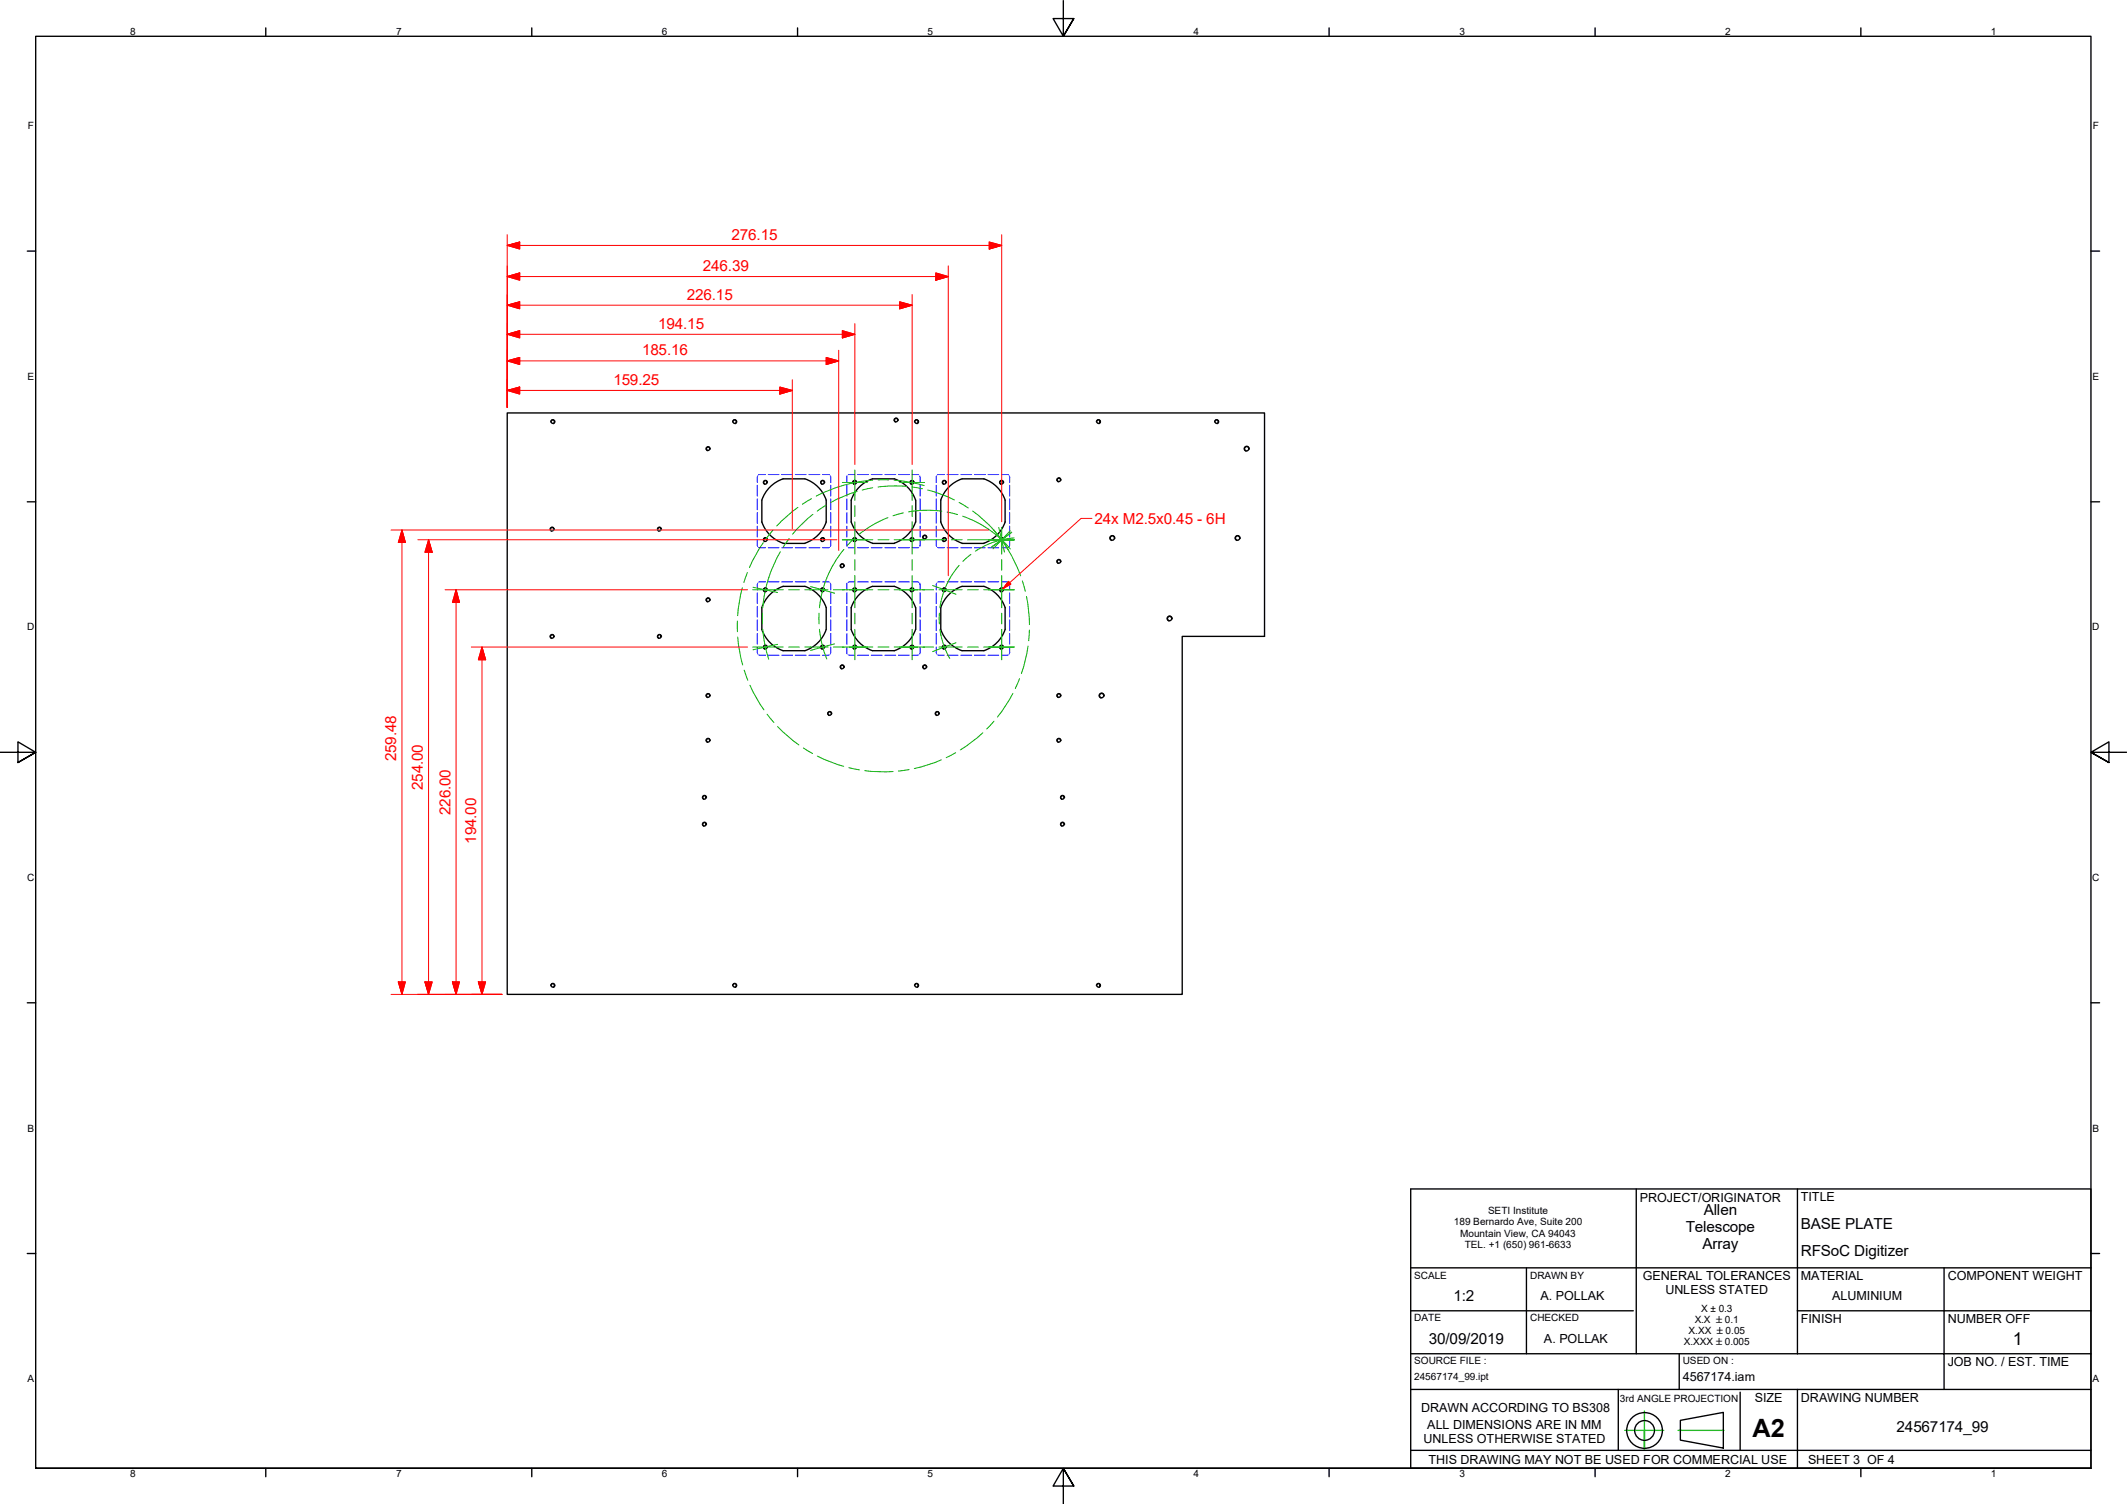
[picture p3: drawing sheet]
<svg xmlns="http://www.w3.org/2000/svg" width="594mm" height="420mm" viewBox="0 0 594 420" stroke-linecap="round" stroke-linejoin="round" font-family="sans-serif">
<!-- layer: Visible Edges(Design Office) -->
<g fill="none" stroke="#000" stroke-width=".38">
<path d="M141.7 115.4h211.5v62.4h-23v100h-188.5zM218.7 133.8h6.1M218.7 133.8a9.5 9.5 0 0 0-5.9 5.9v6.1M224.8 133.8a9.5 9.5 0 0 1 6 5.9v6.1M249.8 133.8a9.5 9.5 0 0 1 5.9 5.9M249.8 133.8h-6.1a9.5 9.5 0 0 0-6 5.9v6.1M255.8 139.7v6.1M268.7 133.8a9.5 9.5 0 0 0-5.9 5.9v6.1M268.7 133.8h6.1M274.8 133.8a9.5 9.5 0 0 1 5.9 5.9M280.7 139.7v6.1M212.8 145.8a9.5 9.5 0 0 0 5.9 6"/>
<path d="M218.7 151.8h6.1M230.8 145.8a9.5 9.5 0 0 1-6 6M237.7 145.8a9.5 9.5 0 0 0 6 6M243.7 151.8h6.1M255.7 145.8a9.5 9.5 0 0 1-5.9 6M262.8 145.8a9.5 9.5 0 0 0 5.9 6M268.7 151.8h6.1M280.7 145.8a9.5 9.5 0 0 1-5.9 6M218.7 163.8h6.1M218.7 163.8a9.4 9.4 0 0 0-5.9 6v6a9.5 9.5 0 0 0 5.9 6M224.8 163.8a9.4 9.4 0 0 1 6 6v6a9.5 9.5 0 0 1-6 6M249.8 163.8a9.5 9.5 0 0 1 5.9 6"/>
<path d="M249.8 163.8h-6.1a9.5 9.5 0 0 0-6 6v6a9.4 9.4 0 0 0 6 6h6.1M255.7 175.8a9.5 9.5 0 0 1-5.9 6M255.8 169.8v6M268.7 163.8a9.5 9.5 0 0 0-5.9 6v6a9.4 9.4 0 0 0 5.9 6M268.7 163.8h6.1M274.8 163.8a9.5 9.5 0 0 1 5.9 6M280.7 169.8v6M280.7 175.8a9.5 9.5 0 0 1-5.9 6M218.7 181.8h6.1M268.7 181.8h6.1"/>
<circle cx="154.4" cy="117.8" r=".48"/>
<circle cx="205.2" cy="117.8" r=".48"/>
<circle cx="250.3" cy="117.4" r=".48"/>
<circle cx="256" cy="117.8" r=".48"/>
<circle cx="306.8" cy="117.8" r=".48"/>
<circle cx="339.8" cy="117.8" r=".48"/>
<circle cx="197.8" cy="125.4" r=".48"/>
<circle cx="213.8" cy="134.8" r=".48"/>
<circle cx="229.8" cy="134.8" r=".48"/>
<circle cx="238.7" cy="134.8" r=".48"/>
<circle cx="254.7" cy="134.8" r=".48"/>
<circle cx="263.7" cy="134.8" r=".48"/>
<circle cx="279.7" cy="134.8" r=".48"/>
<circle cx="295.8" cy="134.1" r=".48"/>
<circle cx="348.2" cy="125.4" r=".6"/>
<circle cx="154.2" cy="147.8" r=".48"/>
<circle cx="184.2" cy="147.8" r=".48"/>
<circle cx="213.8" cy="150.8" r=".48"/>
<circle cx="229.8" cy="150.8" r=".48"/>
<circle cx="235.2" cy="158.1" r=".48"/>
<circle cx="238.7" cy="150.8" r=".48"/>
<circle cx="254.7" cy="150.8" r=".48"/>
<circle cx="258.3" cy="150.1" r=".48"/>
<circle cx="263.7" cy="150.8" r=".48"/>
<circle cx="279.7" cy="150.8" r=".48"/>
<circle cx="295.8" cy="156.9" r=".48"/>
<circle cx="310.7" cy="150.3" r=".6"/>
<circle cx="345.7" cy="150.3" r=".6"/>
<circle cx="154.2" cy="177.8" r=".48"/>
<circle cx="184.2" cy="177.8" r=".48"/>
<circle cx="197.8" cy="167.6" r=".48"/>
<circle cx="213.8" cy="164.8" r=".48"/>
<circle cx="229.8" cy="164.8" r=".48"/>
<circle cx="238.7" cy="164.8" r=".48"/>
<circle cx="254.7" cy="164.8" r=".48"/>
<circle cx="263.7" cy="164.8" r=".48"/>
<circle cx="279.7" cy="164.8" r=".48"/>
<circle cx="326.7" cy="172.8" r=".6"/>
<circle cx="197.8" cy="194.3" r=".48"/>
<circle cx="213.8" cy="180.8" r=".48"/>
<circle cx="229.8" cy="180.8" r=".48"/>
<circle cx="231.7" cy="199.3" r=".48"/>
<circle cx="235.2" cy="186.3" r=".48"/>
<circle cx="238.7" cy="180.8" r=".48"/>
<circle cx="254.7" cy="180.8" r=".48"/>
<circle cx="258.3" cy="186.3" r=".48"/>
<circle cx="261.8" cy="199.3" r=".48"/>
<circle cx="263.7" cy="180.8" r=".48"/>
<circle cx="279.7" cy="180.8" r=".48"/>
<circle cx="295.8" cy="194.3" r=".48"/>
<circle cx="307.7" cy="194.3" r=".6"/>
<circle cx="197.8" cy="206.8" r=".48"/>
<circle cx="295.8" cy="206.8" r=".48"/>
<circle cx="196.8" cy="222.8" r=".48"/>
<circle cx="196.8" cy="230.3" r=".48"/>
<circle cx="296.8" cy="230.3" r=".48"/>
<circle cx="296.8" cy="222.8" r=".48"/>
<circle cx="154.4" cy="275.3" r=".48"/>
<circle cx="205.2" cy="275.3" r=".48"/>
<circle cx="256" cy="275.3" r=".48"/>
<circle cx="306.8" cy="275.3" r=".48"/>
</g>
<!-- layer: Threads(Design Office) -->
<g fill="none" stroke="#000" stroke-width=".28">
<path d="M153.8 117.9a.6 .6 0 0 1 .5-.7 .6 .6 0 0 1 .7 .5 .6 .6 0 0 1-.5 .7M204.6 117.9a.6 .6 0 0 1 .5-.7 .6 .6 0 0 1 .7 .5 .6 .6 0 0 1-.5 .7M250.9 117.5a.6 .6 0 0 0-.5-.7 .6 .6 0 0 0-.7 .5 .6 .6 0 0 0 .5 .7M255.4 117.9a.6 .6 0 0 1 .5-.7 .6 .6 0 0 1 .7 .5 .6 .6 0 0 1-.5 .7M306.2 117.9a.6 .6 0 0 1 .5-.7 .6 .6 0 0 1 .7 .5 .6 .6 0 0 1-.5 .7M339.2 117.9a.6 .6 0 0 1 .5-.7 .6 .6 0 0 1 .7 .5 .6 .6 0 0 1-.5 .7M198.4 125.5a.6 .6 0 0 0-.5-.7 .6 .6 0 0 0-.7 .5 .6 .6 0 0 0 .5 .7M214.4 134.9a.6 .6 0 0 0-.5-.7 .6 .6 0 0 0-.7 .5 .6 .6 0 0 0 .5 .7M230.4 134.9a.6 .6 0 0 0-.5-.7 .6 .6 0 0 0-.7 .5 .6 .6 0 0 0 .5 .7M239.3 134.9a.6 .6 0 0 0-.5-.7 .6 .6 0 0 0-.7 .5 .6 .6 0 0 0 .5 .7M255.3 134.9a.6 .6 0 0 0-.5-.7 .6 .6 0 0 0-.7 .5 .6 .6 0 0 0 .5 .7M264.3 134.9a.6 .6 0 0 0-.4-.7 .6 .6 0 0 0-.7 .5 .6 .6 0 0 0 .4 .7"/>
<path d="M280.3 134.9a.6 .6 0 0 0-.4-.7 .6 .6 0 0 0-.7 .5 .6 .6 0 0 0 .4 .7M296.3 134.2a.6 .6 0 0 0-.4-.7 .6 .6 0 0 0-.7 .5 .6 .6 0 0 0 .4 .7M348.9 125.5a.73 .73 0 0 0-.6-.9 .73 .73 0 0 0-.8 .6 .73 .73 0 0 0 .6 .9M154.8 147.9a.6 .6 0 0 0-.5-.7 .6 .6 0 0 0-.7 .5 .6 .6 0 0 0 .5 .7M184.8 147.9a.6 .6 0 0 0-.5-.7 .6 .6 0 0 0-.7 .5 .6 .6 0 0 0 .5 .7M214.4 150.9a.6 .6 0 0 0-.5-.7 .6 .6 0 0 0-.7 .5 .6 .6 0 0 0 .5 .7M230.4 150.9a.6 .6 0 0 0-.5-.7 .6 .6 0 0 0-.7 .5 .6 .6 0 0 0 .5 .7M235.8 158.2a.6 .6 0 0 0-.5-.7 .6 .6 0 0 0-.7 .5 .6 .6 0 0 0 .5 .7M239.3 150.9a.6 .6 0 0 0-.5-.7 .6 .6 0 0 0-.7 .5 .6 .6 0 0 0 .5 .7M255.3 150.9a.6 .6 0 0 0-.5-.7 .6 .6 0 0 0-.7 .5 .6 .6 0 0 0 .5 .7M258.9 150.2a.6 .6 0 0 0-.5-.7 .6 .6 0 0 0-.7 .5 .6 .6 0 0 0 .5 .7M264.3 150.9a.6 .6 0 0 0-.4-.7 .6 .6 0 0 0-.7 .5 .6 .6 0 0 0 .4 .7"/>
<path d="M280.3 150.9a.6 .6 0 0 0-.4-.7 .6 .6 0 0 0-.7 .5 .6 .6 0 0 0 .4 .7M296.3 157a.6 .6 0 0 0-.4-.7 .6 .6 0 0 0-.7 .5 .6 .6 0 0 0 .4 .6M311.4 150.4a.73 .73 0 0 0-.6-.8 .73 .73 0 0 0-.8 .6 .73 .73 0 0 0 .5 .8M346.4 150.4a.73 .73 0 0 0-.6-.8 .73 .73 0 0 0-.9 .6 .73 .73 0 0 0 .6 .8M154.8 177.9a.6 .6 0 0 0-.5-.7 .6 .6 0 0 0-.7 .5 .6 .6 0 0 0 .5 .7M184.8 177.9a.6 .6 0 0 0-.5-.7 .6 .6 0 0 0-.7 .5 .6 .6 0 0 0 .5 .7M198.4 167.7a.6 .6 0 0 0-.5-.7 .6 .6 0 0 0-.7 .5 .6 .6 0 0 0 .5 .7M214.4 164.9a.6 .6 0 0 0-.5-.7 .6 .6 0 0 0-.7 .5 .6 .6 0 0 0 .5 .7M230.4 164.9a.6 .6 0 0 0-.5-.7 .6 .6 0 0 0-.7 .5 .6 .6 0 0 0 .5 .7M239.3 164.9a.6 .6 0 0 0-.5-.7 .6 .6 0 0 0-.7 .5 .6 .6 0 0 0 .5 .7M255.3 164.9a.6 .6 0 0 0-.5-.7 .6 .6 0 0 0-.7 .5 .6 .6 0 0 0 .5 .7M264.3 164.9a.6 .6 0 0 0-.4-.7 .6 .6 0 0 0-.7 .5 .6 .6 0 0 0 .4 .7"/>
<path d="M280.3 164.9a.6 .6 0 0 0-.4-.7 .6 .6 0 0 0-.7 .5 .6 .6 0 0 0 .4 .7M327.4 172.9a.73 .73 0 0 0-.6-.8 .73 .73 0 0 0-.8 .6 .73 .73 0 0 0 .5 .8M198.4 194.4a.6 .6 0 0 0-.5-.7 .6 .6 0 0 0-.7 .5 .6 .6 0 0 0 .5 .7M214.4 180.9a.6 .6 0 0 0-.5-.7 .6 .6 0 0 0-.7 .5 .6 .6 0 0 0 .5 .7M230.4 180.9a.6 .6 0 0 0-.5-.7 .6 .6 0 0 0-.7 .5 .6 .6 0 0 0 .5 .7M232.3 199.4a.6 .6 0 0 0-.5-.7 .6 .6 0 0 0-.7 .5 .6 .6 0 0 0 .5 .7M235.8 186.4a.6 .6 0 0 0-.5-.7 .6 .6 0 0 0-.7 .5 .6 .6 0 0 0 .5 .7M239.3 180.9a.6 .6 0 0 0-.5-.7 .6 .6 0 0 0-.7 .5 .6 .6 0 0 0 .5 .7M255.3 180.9a.6 .6 0 0 0-.5-.7 .6 .6 0 0 0-.7 .5 .6 .6 0 0 0 .5 .7M258.9 186.4a.6 .6 0 0 0-.5-.7 .6 .6 0 0 0-.7 .5 .6 .6 0 0 0 .5 .7M262.4 199.4a.6 .6 0 0 0-.5-.7 .6 .6 0 0 0-.7 .5 .6 .6 0 0 0 .5 .7M264.3 180.9a.6 .6 0 0 0-.4-.7 .6 .6 0 0 0-.7 .5 .6 .6 0 0 0 .4 .7"/>
<path d="M280.3 180.9a.6 .6 0 0 0-.4-.7 .6 .6 0 0 0-.7 .5 .6 .6 0 0 0 .4 .7M296.3 194.4a.6 .6 0 0 0-.4-.7 .6 .6 0 0 0-.7 .5 .6 .6 0 0 0 .4 .7M308.4 194.4a.73 .73 0 0 0-.6-.8 .73 .73 0 0 0-.8 .6 .73 .73 0 0 0 .6 .8M198.4 206.9a.6 .6 0 0 0-.5-.7 .6 .6 0 0 0-.7 .5 .6 .6 0 0 0 .5 .7M296.3 206.9a.6 .6 0 0 0-.4-.7 .6 .6 0 0 0-.7 .5 .6 .6 0 0 0 .4 .7M197.3 222.9a.6 .6 0 0 0-.4-.7 .6 .6 0 0 0-.7 .5 .6 .6 0 0 0 .4 .7M197.3 230.4a.6 .6 0 0 0-.4-.7 .6 .6 0 0 0-.7 .5 .6 .6 0 0 0 .4 .7M297.4 230.4a.6 .6 0 0 0-.5-.7 .6 .6 0 0 0-.7 .5 .6 .6 0 0 0 .5 .7M297.4 222.9a.6 .6 0 0 0-.5-.7 .6 .6 0 0 0-.7 .5 .6 .6 0 0 0 .5 .7M153.8 275.4a.6 .6 0 0 1 .5-.7 .6 .6 0 0 1 .7 .5 .6 .6 0 0 1-.5 .7M204.6 275.4a.6 .6 0 0 1 .5-.7 .6 .6 0 0 1 .7 .5 .6 .6 0 0 1-.5 .7M255.4 275.4a.6 .6 0 0 1 .5-.7 .6 .6 0 0 1 .7 .5 .6 .6 0 0 1-.5 .7"/>
<path d="M306.2 275.4a.6 .6 0 0 1 .5-.7 .6 .6 0 0 1 .7 .5 .6 .6 0 0 1-.5 .7"/>
</g>
<!-- layer: Hidden Edges(Design Office) -->
<g fill="none" stroke="#00f" stroke-width=".28">
<path d="M211.5 135.6v3M211.5 139.4v3M211.6 132.9l-.1 1.9M213.8 132.6h-1.9M214.6 132.6h3M218.3 132.6h3.1M222.1 132.6h3.1M225.9 132.6h3.1M229.7 132.6h1.9M231.9 132.9l.1 1.9M232 135.6v3M232 139.4v3"/>
<path d="M236.5 135.6v3M236.5 139.4v3M236.6 132.9l-.1 1.9M238.8 132.6h-1.9M239.5 132.6h3.1M243.3 132.6h3.1M247.1 132.6h3.1M251 132.6h3M254.8 132.6h1.8M256.9 132.9l.1 1.9M257 135.6v3M257 139.4v3"/>
<path d="M261.5 135.6v3M261.5 139.4v3M261.6 132.9l-.1 1.9M263.8 132.6h-1.9M264.5 132.6h3.1M268.4 132.6h3M272.2 132.6h3M276 132.6h3M279.7 132.6h1.9M281.9 132.9l.1 1.9M282 135.6v3M282 139.4v3"/>
<path d="M211.5 150.8l.1 1.8M211.5 143.2v3M211.5 147v3M211.9 153h1.9M214.6 153h3M218.3 153h3.1M222.1 153h3.1M225.9 153h3.1M231.6 153h-1.9M232 150.8l-.1 1.8M232 143.2v3M232 147v3"/>
<path d="M236.5 150.8l.1 1.8M236.5 143.2v3M236.5 147v3M236.9 153h1.9M239.5 153h3.1M243.3 153h3.1M247.1 153h3.1M251 153h3M256.6 153h-1.8M257 150.8l-.1 1.8M257 143.2v3M257 147v3"/>
<path d="M261.5 150.8l.1 1.8M261.5 143.2v3M261.5 147v3M261.9 153h1.9M264.5 153h3.1M268.4 153h3M272.2 153h3M276 153h3M281.6 153h-1.9M282 150.8l-.1 1.8M282 143.2v3M282 147v3"/>
<path d="M211.5 165.6v3M211.5 169.4v3M211.5 173.1v3.1M211.5 177v3M211.6 162.9l-.1 1.9M213.8 162.5l-1.9 .2M214.6 162.5h3M218.3 162.5h3.1M222.1 162.5h3.1M225.9 162.5h3.1M229.7 162.5l1.9 .2M231.9 162.9l.1 1.9"/>
<path d="M232 165.6v3M232 169.4v3M232 173.1v3.1M232 177v3M236.5 165.6v3M236.5 169.4v3M236.5 173.1v3.1M236.5 177v3M236.6 162.9l-.1 1.9M238.8 162.5l-1.9 .2M239.5 162.5h3.1M243.3 162.5h3.1"/>
<path d="M247.1 162.5h3.1M251 162.5h3M254.8 162.5l1.8 .2M256.9 162.9l.1 1.9M257 165.6v3M257 169.4v3M257 173.1v3.1M257 177v3M261.5 165.6v3M261.5 169.4v3M261.5 173.1v3.1M261.5 177v3"/>
<path d="M261.6 162.9l-.1 1.9M263.8 162.5l-1.9 .2M264.5 162.5h3.1M268.4 162.5h3M272.2 162.5h3M276 162.5h3M279.7 162.5l1.9 .2M281.9 162.9l.1 1.9M282 165.6v3M282 169.4v3M282 173.1v3.1M282 177v3"/>
<path d="M211.5 180.8l.1 1.9M211.9 182.9l1.9 .1M214.6 183h3M218.3 183h3.1M222.1 183h3.1M225.9 183h3.1M231.6 182.9l-1.9 .1M232 180.8l-.1 1.9M236.5 180.8l.1 1.9M236.9 182.9l1.9 .1M239.5 183h3.1M243.3 183h3.1"/>
<path d="M247.1 183h3.1M251 183h3M256.6 182.9l-1.8 .1M257 180.8l-.1 1.9M261.5 180.8l.1 1.9M261.9 182.9l1.9 .1M264.5 183h3.1M268.4 183h3M272.2 183h3M276 183h3M281.6 182.9l-1.9 .1M282 180.8l-.1 1.9"/>
</g>
<!-- layer: Sketch Geometry(Design Office) -->
<g fill="none" stroke="#000" stroke-width=".38">
<path d="M74.2 7.8v2.3M148.5 7.8v2.3M222.8 7.8v2.3M297 .2v9.9l-2.9-4.9h5.8l-2.9 4.9 2.9-4.9M371.2 7.8v2.3M445.5 7.8v2.3M519.7 7.8v2.3M7.6 70.1h2.4M584 70.1h2.4M7.6 140.2h2.4M584 140.2h2.4M0 210.2h10l-5-3v5.8l5-2.8-5 2.8"/>
<path d="M594 210.2h-10l5-3v5.8l-5-2.8 5 2.8M7.6 280.1h2.4M584 280.1h2.4M394 332.1h190v78.1h-190zM457 332.1v46.1M502 332.1v46.1M7.6 350.2h2.4M394 354.2h190M426.3 354.2v24M543 354.2v24h41M584 350.2h2.4M394 366.2h62.2"/>
<path d="M394 378.2h108M469 378.2v10M502 366.2h82M502 378.2h41v10M394 388.2h190M452 388.2v17M459.3 399.6v5.3M469.3 396.8l12-2.2v9.9l-12-2.2zM486 388.9v16.3M502 388.2v22M10 410.2v-400.1h574v400.1h-574h574M74.2 410.2v2.3"/>
<path d="M148.5 410.2v2.3M222.8 410.2v2.3M299.9 415.1l-2.9-4.9 2.9 4.9h-5.8l2.9-4.9v10M371.2 410.2v2.3M394 405.2h190M445.5 410.2v2.3M519.7 410.2v2.3"/>
<circle cx="459.3" cy="399.6" r="5"/>
<circle cx="459.3" cy="399.6" r="2.76"/>
</g>
<path d="M453.8 399.6h10.9M459.3 394.2v10.7M468.7 399.6h12.8" fill="none" stroke="#0f0" stroke-width=".38"/>
<!-- layer: Center Mark(Design Office) -->
<g fill="none" stroke="#00b000" stroke-width=".28">
<path d="M235.3 134.8h7M251.3 134.8h7M235.3 150.8h7M251.3 150.8h7M276.2 150.8h7.1M276.2 150.8h7.1zM276.9 152.8l5.7-4.1-5.7 4.2M279 147.4l1.5 6.8M282.2 148.3l-4.8 5M210.3 164.1l6.9 1.4M226.4 163.9l6.7 1.8M233.1 179.9l-6.7 1.8"/>
<path d="M235.3 164.8h7M251.3 164.8h7M260.5 163.6l6.5 2.4M267 179.6l-6.5 2.4M276.2 164.8h7.1M217.2 180l-6.9 1.5M235.3 180.8h7M251.3 180.8h7M276.2 180.8h7.1"/>
</g>
<!-- layer: Centerline(Design Office) -->
<g fill="none" stroke="#00b000" stroke-width=".28">
<path d="M226.7 139.3l-2.6 1.6M238.8 131.3v8.5M239.4 137.3l-3.4 1.2-4 1.9M243.7 134.1a40.8 40.8 0 0 0-15.7 4.5M243.8 136.3l-3 .6M245.2 134.1h3M249.7 134.1a40.8 40.8 0 0 1 8.4 1.6M253.2 135.9l-3.5-.2-4.5 .3M254.7 136l2.9 .5M254.8 131.3v8.5M259.1 136.9l4.2 1.3 3.2 1.5M208.8 159.9l-1 2.8"/>
<path d="M213.2 151.6l-2.3 3.8-1.6 3.1M215.9 148.1l-1.8 2.3M217.9 154.2a37.1 37.1 0 0 0-4.9 15.6M220.4 150.4l-1.7 2.5M222.9 141.7l-3.4 2.8-2.6 2.5M227.1 143.7l-2.7 2.3-3 3.2M230.7 141.1l-2.4 1.7M235.3 150.8h8.5M235.7 153.5a30.3 30.3 0 0 0-6.8 16.3M238.8 141.3v3M238.8 145.8v9M238.8 156.3v3"/>
<path d="M238.8 150.3l-2.1 2.1M245.2 150.8h3.1M248 144.6a30.3 30.3 0 0 0-8.1 4.7M249.7 150.8h14.6M252.3 143.3l-2.9 .8M254.8 141.3v3M254.8 145.8v9M254.8 156.3v3M263.1 142.8a30.3 30.3 0 0 0-9.3 .2M264.5 143l2.9 .7M265.7 150.8h3M267.9 140.4l2.5 1.5"/>
<path d="M267.9 157.9a22.6 22.6 0 0 0-5.4 11.9M268.9 144.2a30.3 30.3 0 0 1 10.9 6.6M270.3 150.8h13M271.2 154.9l-2.3 1.9M271.7 142.8l3.4 2.8 2.5 2.5M277.5 148.1a40.8 40.8 0 0 1 7.6 12.8M277.6 148.1l2.2 2.7M279.8 150.8l-4 1.3-3.4 1.9M279.8 150.8l2.4 2.6M279.8 147.3v7.5M279.8 156.3v3M279.8 150.8l1.9 2.9"/>
<path d="M283.2 150.3l-3.4 .5M206 173.5v3M206.1 178l.5 4.3 .8 3.5M207.3 164.2l-.9 4.3-.4 3.5M210.2 164.8h8.6M212.9 171.3v3M213 175.8a37.1 37.1 0 0 0 1.7 8.4M220.3 164.8h3M224.8 164.8h6.5M228.8 171.3v3M228.9 175.8a30.3 30.3 0 0 0 2 8.3M232.8 164.8h3"/>
<path d="M237.2 164.8h6.6M238.8 160.8v9M238.8 171.3v3M238.8 175.8v8.5M245.2 164.8h3.1M249.7 164.8h6.6M254.8 160.8v9M254.8 171.3v3M254.8 175.8v8.5M257.7 164.8h3M262.3 164.8h6.4M262.4 171.3v3"/>
<path d="M262.5 175.8a22.6 22.6 0 0 0 2.8 8.2M270.3 164.8h2.9M274.8 164.8h8.5M279.8 160.8v9M279.8 171.3v3M279.8 175.8v8.5M285.6 162.3l.8 2.9M286.7 166.6l.6 3.5 .2 4.4M287.5 176l-.2 3M207.9 187.2l1 2.8M209.5 191.4l2 3.9 1.9 3M210.2 180.8h8.6"/>
<path d="M214.2 199.5l1.9 2.3M220.3 180.8h3M224.8 180.8h6.5M232.8 180.8h3M237.2 180.8h6.6M245.2 180.8h3.1M249.7 180.8h6.6M257.7 180.8h3M262.3 180.8h6.4M270.3 180.8h2.9M274.8 180.8h8.5M282.9 193.7l-1.8 3-2.5 3.6"/>
<path d="M284.8 189.6l-1.2 2.7M287.1 180.5l-.6 3.5-1.2 4.2M217.2 202.9l3.2 3.1 2.7 2.1M224.4 209l2.6 1.5M228.3 211.2l4 1.8 3.3 1.1M237.1 214.5l2.9 .6M241.5 215.3l4.4 .3 3.5-.1M253.9 215l-3 .4M262.9 212.3l-3.3 1.2-4.2 1.2M266.9 210.3l-2.6 1.4M274.5 204.7l-2.7 2.3-3.6 2.5M277.6 201.5l-2 2.2"/>
</g>
<!-- layer: Dimensions(Design Office) -->
<g fill="none" stroke="#f00" stroke-width=".28">
<path d="M141.7 77.3l3.5-1.1v2.1zM141.7 68.6l3.5-1v2zM141.7 65.6v48.2M141.7 77.3h123.2M141.7 68.6h138.1M261.4 76.2l3.5 1.1-3.5 1zM264.9 74.3v76.4M276.3 67.6l3.5 1-3.5 1zM279.8 65.6v80.2M141.7 93.4l3.5-1v2zM141.7 85.3l3.5-1v2zM141.7 93.4h97.1"/>
<path d="M141.7 85.3h113.1M230.8 99.9l3.5 .9-3.5 1zM234.3 97.8v56M235.3 92.4l3.5 1-3.5 1zM238.8 90.4v39.4M251.3 84.3l3.5 1-3.5 1zM254.8 82.3v47.5M141.7 109.1l3.5-1v2zM141.7 100.8l3.5-.9v1.9zM141.7 109.1h79.6M141.7 100.8h92.6M217.8 108.1l3.5 1-3.5 1z"/>
<path d="M221.3 106.1v41.6M109.2 148.1h129.4M112.3 148.1l.9 3.5h-1.9zM112.3 148.1v129.7M116.7 150.8h117M119.7 150.8l1 3.5h-2zM119.7 150.8v127M238.9 148.1h15.7M254.9 148.1h21.2M264.9 150.9v9.9M124.3 164.8h84.5M127.4 164.8l.9 3.5h-1.9z"/>
<path d="M127.4 164.8v113M131.6 180.8h77.2M134.6 180.8l1 3.5h-2zM134.6 180.8v97M109.2 277.8h31M111.3 274.3h1.9l-.9 3.5zM118.7 274.3h2l-1 3.5zM126.4 274.3h1.9l-.9 3.5zM133.6 274.3h2l-1 3.5z"/>
</g>
<g fill="#f00" stroke="#f00" stroke-width=".28">
<path d="M141.7 109.1l3.5-1z"/>
<path d="M141.7 109.1l3.5-1v2z"/>
<path d="M217.8 110.1l3.5-1z"/>
<path d="M217.8 108.1l3.5 1-3.5 1z"/>
<path d="M141.7 100.8l3.5-.9z"/>
<path d="M141.7 100.8l3.5-.9v1.9z"/>
<path d="M230.8 101.8l3.5-1z"/>
<path d="M230.8 99.9l3.5 .9-3.5 1z"/>
<path d="M141.7 93.4l3.5-1z"/>
<path d="M141.7 93.4l3.5-1v2z"/>
<path d="M235.3 94.4l3.5-1z"/>
<path d="M235.3 92.4l3.5 1-3.5 1z"/>
<path d="M141.7 85.3l3.5-1z"/>
<path d="M141.7 85.3l3.5-1v2z"/>
<path d="M251.3 86.3l3.5-1z"/>
<path d="M251.3 84.3l3.5 1-3.5 1z"/>
<path d="M141.7 77.3l3.5-1.1z"/>
<path d="M141.7 77.3l3.5-1.1v2.1z"/>
<path d="M261.4 78.3l3.5-1z"/>
<path d="M261.4 76.2l3.5 1.1-3.5 1z"/>
<path d="M141.7 68.6l3.5-1z"/>
<path d="M141.7 68.6l3.5-1v2z"/>
<path d="M276.3 69.6l3.5-1z"/>
<path d="M276.3 67.6l3.5 1-3.5 1z"/>
<path d="M134.6 180.8l1 3.5z"/>
<path d="M134.6 180.8l1 3.5h-2z"/>
<path d="M133.6 274.3l1 3.5z"/>
<path d="M133.6 274.3h2l-1 3.5z"/>
<path d="M126.4 274.3l1 3.5z"/>
<path d="M126.4 274.3h1.9l-.9 3.5z"/>
<path d="M127.4 164.8l.9 3.5z"/>
<path d="M127.4 164.8l.9 3.5h-1.9z"/>
<path d="M118.7 274.3l1 3.5z"/>
<path d="M118.7 274.3h2l-1 3.5z"/>
<path d="M119.7 150.8l1 3.5z"/>
<path d="M119.7 150.8l1 3.5h-2z"/>
<path d="M111.3 274.3l1 3.5z"/>
<path d="M111.3 274.3h1.9l-.9 3.5z"/>
<path d="M112.3 148.1l.9 3.5z"/>
<path d="M112.3 148.1l.9 3.5h-1.9z"/>
</g>
<!-- layer: Symbols(Design Office) -->
<path d="M305 144.8h-3.1l-21.7 19.6M281.7 162.4l.6 .8-2.1 1.2z" fill="none" stroke="#f00" stroke-width=".28"/>
<g fill="#f00" stroke="#f00" stroke-width=".28">
<path d="M281.7 162.4l-1.5 2z"/>
<path d="M281.7 162.4l.6 .8-2.1 1.2z"/>
</g>
<text font-size="7" fill="#020000" x="489.5" y="401.4">A2</text>
<text font-size="5" fill="#020000" x="562.2" y="375.6">1</text>
<g font-size="4.3" fill="#f00">
<text x="204.3" y="67">276.15</text>
<text x="196.3" y="75.7">246.39</text>
<text x="191.8" y="83.7">226.15</text>
<text x="183.8" y="91.8">194.15</text>
<text x="179.3" y="99.3">185.16</text>
<text x="171.3" y="107.5">159.25</text>
<text x="305.7" y="146.3">24x M2.5x0.45 - 6H</text>
<text x="110.7" y="212.7" transform="rotate(-90 110.7 212.7)">259.48</text>
<text x="118.1" y="220.7" transform="rotate(-90 118.1 220.7)">254.00</text>
<text x="125.8" y="227.7" transform="rotate(-90 125.8 227.7)">226.00</text>
<text x="133" y="235.7" transform="rotate(-90 133 235.7)">194.00</text>
</g>
<g font-size="4.3">
<text x="475.9" y="339.5">Allen</text>
<text x="470.9" y="344.2">Telescope</text>
<text x="503" y="343.2">BASE PLATE</text>
<text x="475.5" y="348.9">Array</text>
<text x="503" y="351">RFSoC Digitizer</text>
<text x="406" y="363.4">1:2</text>
<text x="399" y="375.4">30/09/2019</text>
<text x="529.7" y="400">24567174_99</text>
</g>
<g font-size="3.5">
<text x="458" y="335.7">PROJECT/ORIGINATOR</text>
<text x="503" y="335.6">TITLE</text>
<text x="458.9" y="357.7">GENERAL TOLERANCES</text>
<text x="503" y="357.7">MATERIAL</text>
<text x="544" y="357.7">COMPONENT WEIGHT</text>
<text x="430.3" y="363.1">A. POLLAK</text>
<text x="465.1" y="361.6">UNLESS STATED</text>
<text x="511.7" y="363.1">ALUMINIUM</text>
<text x="503" y="369.7">FINISH</text>
<text x="431.2" y="375.1">A. POLLAK</text>
<text x="396.9" y="394.4">DRAWN ACCORDING TO BS308</text>
<text x="490.1" y="391.7">SIZE</text>
<text x="503" y="391.7">DRAWING NUMBER</text>
<text x="398.7" y="399.1">ALL DIMENSIONS ARE IN MM</text>
<text x="397.6" y="403">UNLESS OTHERWISE STATED</text>
<text x="399" y="408.9">THIS DRAWING MAY NOT BE USED FOR COMMERCIAL USE</text>
</g>
<g font-size="3.5" fill="#020000">
<text x="544" y="369.7">NUMBER OFF</text>
<text x="544" y="381.7">JOB NO. / EST. TIME</text>
<text x="470" y="385.7">4567174.iam</text>
<text x="505" y="408.9">SHEET 3 OF 4</text>
</g>
<g font-size="2.8">
<text x="36.3" y="9.8">8</text>
<text x="110.6" y="9.8">7</text>
<text x="184.8" y="9.8">6</text>
<text x="259.1" y="9.8">5</text>
<text x="333.4" y="9.8">4</text>
<text x="407.6" y="9.8">3</text>
<text x="481.8" y="9.8">2</text>
<text x="556.1" y="9.8">1</text>
<text x="7.7" y="36.2">F</text>
<text x="584.5" y="36.2">F</text>
<text x="7.7" y="106.2">E</text>
<text x="584.5" y="106.2">E</text>
<text x="7.6" y="176.1">D</text>
<text x="584.4" y="176.1">D</text>
<text x="7.6" y="246.2">C</text>
<text x="584.4" y="246.2">C</text>
<text x="7.7" y="316.1">B</text>
<text x="584.5" y="316.1">B</text>
<text x="415.6" y="339.1">SETI Institute</text>
<text x="406.1" y="342.3">189 Bernardo Ave, Suite 200</text>
<text x="407.9" y="345.5">Mountain View, CA 94043</text>
<text x="409.1" y="348.6">TEL. +1 (650) 961-6633</text>
<text x="395" y="357.2">SCALE</text>
<text x="427.4" y="357.2">DRAWN BY</text>
<text x="395" y="369.2">DATE</text>
<text x="427.4" y="369.2">CHECKED</text>
<text x="473.3" y="369.7">X.X ±0.1</text>
<text x="475.1" y="366.6">X ± 0.3</text>
<text x="470.3" y="375.6">X.XXX ±0.005</text>
<text x="471.6" y="372.7">X.XX ±0.05</text>
<text x="7.7" y="386.2">A</text>
<text x="584.5" y="386.2">A</text>
<text x="36.3" y="412.5">8</text>
<text x="110.6" y="412.5">7</text>
<text x="184.8" y="412.5">6</text>
<text x="259.1" y="412.5">5</text>
<text x="333.4" y="412.5">4</text>
<text x="407.6" y="412.5">3</text>
<text x="481.8" y="412.5">2</text>
<text x="556.1" y="412.5">1</text>
</g>
<g font-size="2.8" fill="#020000">
<text x="395" y="381.2">SOURCE FILE :</text>
<text x="470" y="381.2">USED ON :</text>
<text x="395" y="385.6">24567174_99.ipt</text>
<text x="452.4" y="391.6">3rd ANGLE PROJECTION</text>
</g>
</svg>
